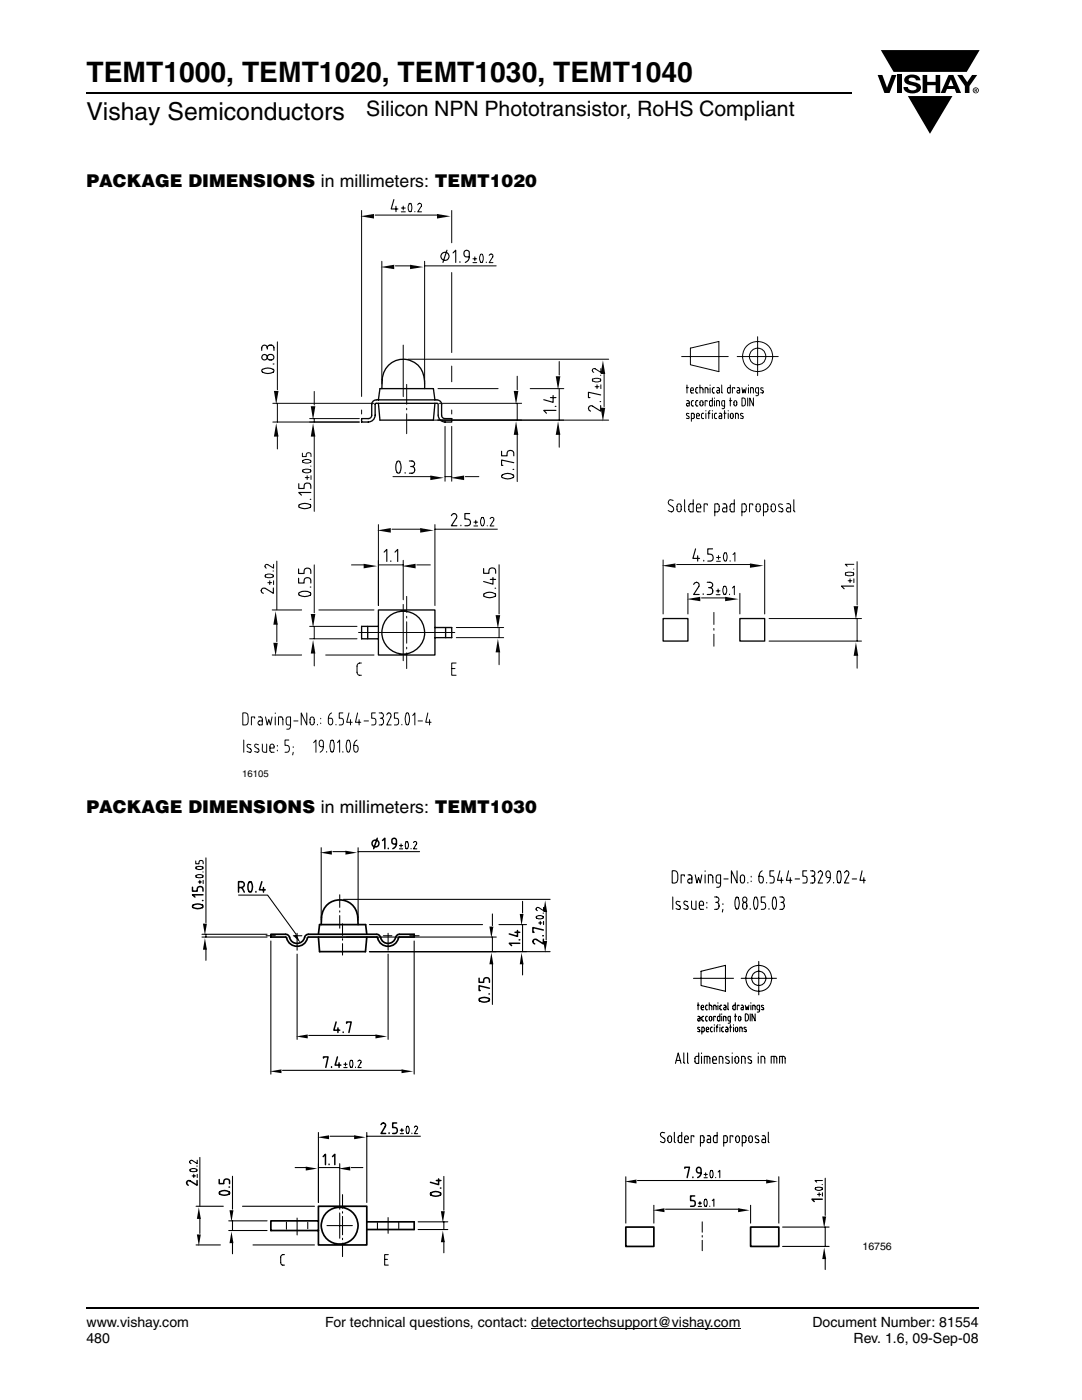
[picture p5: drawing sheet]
<svg xmlns="http://www.w3.org/2000/svg" width="216mm" height="279mm" viewBox="0 0 216 279" stroke-linecap="round" stroke-linejoin="round" font-family="sans-serif">
<g fill="#000">
<path d="M175.1 15h1l.9 2.5 .9-2.5h1l-1.4 3.6h-1zM179 15h.9v3.6h-.9zM180.8 15.3a2.1 2.1 0 0 1 2.7 .3l.1 .4h-.8a.79 .79 0 0 0-.7-.5 .79 .79 0 0 0-.8 .4l.2 .3 1 .2a1.08 1.08 0 0 1 1.3 1.1 1.08 1.08 0 0 1-1.1 1.1 1.73 1.73 0 0 1-2.4-1.2h.9a.96 .96 0 0 0 .8 .6 .96 .96 0 0 0 .9-.4 1.31 1.31 0 0 0-1.2-.6 1.03 1.03 0 0 1-1.1-.6 1.03 1.03 0 0 1 .2-1.1zM184.1 15h.9v1.3h1.7v-1.3h.9v3.6h-.9v-1.6h-1.7v1.6h-.9zM181.2 19.2h8.8l-4.4 7.5zM191 15h1l1 1.4 1-1.4h1l-1.6 2.2v1.4h-.9v-1.4zM175.8 10h19.7l-2.6 4.4h-3.8h-10.8z"/>
<path d="M189.7 15.8l.6 1.4h-1.1zM189.3 15l-1.6 3.6h.9l.4-.8h1.5l.3 .8h1l-1.6-3.6z"/>
<path d="M194.6 17.8h.2v.2h-.2zM194.5 17.7v.7h.1v-.3l.4 .3-.2-.3 .2-.2-.1-.2z"/>
<path d="M194.2 18a.5 .5 0 0 1 1 0 .5 .5 0 0 1-1 0zM194.1 18a.6 .6 0 0 0 1.2 0 .6 .6 0 0 0-1.2 0z"/>
</g>
<path d="M106 265.1h41.8" fill="none" stroke="#000" stroke-width=".2"/>
<path d="M17.3 18.6h152.7M17.3 261h178" fill="none" stroke="#000" stroke-width=".36"/>
<path d="M48.3 39.7h123.7v115.7h-123.7z" fill="#fff"/>
<g fill="none" stroke="#050504" stroke-width=".2">
<path d="M136 71.2h9.3M137 77.4h.4M137 80l.5 .1v.9l-.5-.1v-.3l.5-.1M137.1 76.8v1.6M137.8 69.5l5.6-1.4v6.1l-5.6-1.4zM137.8 77.9h.6l-.1-.5h-.3l-.2 .2v.6l.2 .2h.4M138.4 80h-.3l-.1 .3v.6l.4 .1M139.2 80h-.3l-.1 .3 .1 .6 .3 .1M139.2 77.4h-.3l-.1 .3 .1 .6 .3 .1M139.7 77.4l.5 .1 .1 .9M139.7 76.8v1.6M139.8 80h.3a.69 .69 0 0 1-.1 1 .67 .67 0 0 1-.3-.9z"/>
<path d="M140.7 78.4v-1l.5 .1 .1 .9M141.7 76.8v.1M141.7 77.4v1M142.1 79.4v1.6h-.4l-.1-.9 .5-.1M142.6 77.4h-.3l-.2 .3 .1 .6 .4 .1M142.6 79.4v.1M142.6 80v1M143.1 77.4l.5 .1v.9h-.5v-.4l.5-.1M144 76.8v1.5l.2 .1M145.6 80h.4M145.7 76.8v1.6h-.4l-.1-.9 .5-.1M145.7 79.4v1.6"/>
<path d="M146.6 77.6v-.2h-.5v1M147.1 77.4l.5 .1v.9h-.5v-.4l.5-.1M147.1 71.2h8.2M148.1 79.4h.4a1.36 1.36 0 0 1 0 1.5l-.4 .1zM148.1 77.4l.1 1 .3-.7 .2 .7 .2-1M149.2 79.4v1.6M149.3 76.8v.1M149.3 77.4v1M149.8 78.4v-1l.5 .1v.9M150.3 79.4v1.6l-.7-1.6v1.6M151.2 67.2v7.8M151.4 78.4h-.4a.71 .71 0 0 1-.1-1h.5v1.3l-.2 .2-.4 .1"/>
<path d="M152.3 77.4h-.3l-.2 .2 .6 .6-.1 .2h-.5M137.5 82.5h-.4l-.1 .2 .5 .6v.2h-.5M138 83.5l.5-.1-.1-.9h-.4v1.6M139 83h.6l-.2-.5h-.3l-.1 .8 .2 .2h.4M140.4 82.5h-.3l-.1 .3v.6l.4 .1M140.8 81.9v.1M140.8 82.5v1M141.1 80.1v-.1h-.4v1M141.3 82.5h.4M141.7 81.9l-.3 .4v1.2M142.1 81.9v.1M142.1 82.5v1"/>
<path d="M143 82.5h-.3l-.1 .3v.6l.4 .1M143 81v-1l.6 .1v.9M143.5 82.5l.5 .1v.9h-.5v-.4l.5-.1M144.4 82.5h.5M144.6 81l-.5-.1v-.9h.5v1.3l-.1 .2-.4 .1M144.6 81.9v1.6M145.3 81.9v.1M145.3 82.5v1M145.9 82.5h.3l.1 .3v.5l-.3 .2-.3-.3zM146.5 80.1a.28 .28 0 0 1 .2-.1 .28 .28 0 0 1 .3 .1 .69 .69 0 0 1-.3 .9 .69 .69 0 0 1-.2-.9zM146.8 83.5v-1l.5 .1v.9M148.2 82.5h-.3l-.2 .2 .5 .4 .1 .4h-.6"/>
<path d="M70.1 112.7h2.7M75.5 111.8v9.1M75.5 112.7h5M80.5 111.8v7.9M83.2 112.7h2.7M71.5 126.2h9v5.7M80.5 120.6v5.6h10.2M48.4 142.3h.6a.89 .89 0 0 1 .5 1.2 .94 .94 0 0 1-.4 1.2h-.7zM50.8 143.3v-.2h-.6v1.6M51.6 143.1h.5l.2 .4v1.2h-.5a.43 .43 0 0 1-.3-.4 .43 .43 0 0 1 .1-.4h.7M53 143.1l.3 1.6 .3-1.1 .4 1.1 .3-1.6M54.9 142.3v.1"/>
<path d="M54.9 143.1v1.6M55.6 144.7v-1.6h.7l.1 .2 .1 1.4M58 144.7h-.5l-.4-.3v-.9l.2-.4h.7v1.9l-.2 .4-.6 .1M58.6 143.9h.9M61.2 142.3v2.4l-1.1-2.4v2.4M62.1 143.2l.2-.1 .4 .2v1.1l-.4 .3-.4-.3v-.8zM63.3 144.6v.1M64 143.3v.2M64 144.3v.1M66.2 142.3a1.62 1.62 0 0 0-.5 2.3l.2 .1a.79 .79 0 0 0 .2-1.4h-.6M67 144.6v.1M68.4 142.3h-.7v1l.4 .1a.74 .74 0 0 1 .4 .6 .74 .74 0 0 1-.4 .7h-.4"/>
<path d="M69.6 142.3l-.4 1.8h1.1M69.9 143.6v1.1M71.3 142.3l-.4 1.8h1.1M71.7 143.6v1.1M72.6 143.9h.9M74.9 142.3h-.7v1l.4 .1a.74 .74 0 0 1 .4 .6 .74 .74 0 0 1-.4 .7h-.4M75.7 142.3h.4a.55 .55 0 0 1 .4 .5 .55 .55 0 0 1-.4 .5M75.9 143.3h.2M76.1 143.3a.73 .73 0 0 1 .4 .7 .73 .73 0 0 1-.4 .7h-.4M77.2 142.7l.1-.3 .3-.1a.54 .54 0 0 1 .4 .8l-.8 1.6h.9M79.4 142.3h-.7v1l.4 .1a.74 .74 0 0 1 .5 .6 .74 .74 0 0 1-.5 .7h-.4M80.2 144.6v.1"/>
<path d="M81.1 142.3l.2-.1a1.98 1.98 0 0 1 0 2.5l-.2-.1a2.44 2.44 0 0 1 0-2.3zM82.4 142.8l.4-.5v2.4M83.4 143.9h.9M85.4 142.3l-.4 1.8h1M85.7 143.6v1.1"/>
<circle cx="151.2" cy="71.1" r="1.65"/>
<circle cx="151.2" cy="71.2" r="3"/>
</g>
<g fill="none" stroke="#050504" stroke-width=".27">
<path d="M75.5 121.7h11.3v9h-11.3zM75.5 125h-3.3v2.5h3.3M86.8 125.2h3.3v2.1h-3.3"/>
<circle cx="80.4" cy="126.2" r="4.3"/>
</g>
<g fill="#050504">
<path d="M80.2 113l2.7-.5v.9z"/>
<path d="M72.6 112.5l2.7 .5-2.7 .4z"/>
</g>
<path d="M76.6 110.2l.6-.5v2.4M78 111.9v.2M78.8 110.2l.6-.5v2.4" fill="none" stroke="#050504" stroke-width=".23"/>
<path d="M75.5 104.7v16.2M78.2 105.6h5.9M86.8 104.7v16.2M86.8 105.6h12.4" fill="none" stroke="#050504" stroke-width=".2"/>
<g fill="#050504">
<path d="M75.3 105.8l2.7-.4v.9z"/>
<path d="M83.8 105.4l2.7 .4-2.7 .5z"/>
</g>
<path d="M90.1 102.9l.2-.3 .3-.1a.57 .57 0 0 1 .5 .8l-1 1.6h1.1M92 104.8v.1M93.7 102.5h-.9v1.1a.75 .75 0 0 1 1 .2 .75 .75 0 0 1-.2 1.1h-.8" fill="none" stroke="#050504" stroke-width=".23"/>
<path d="M94.6 105h.7M94.6 104.2h.7M94.9 103.8v.8M96.1 103.3h.2a1.1 1.1 0 0 1 0 1.7 1.22 1.22 0 0 1-.2-1.7zM97.2 104.9v.1M97.8 103.5l.4-.2a.38 .38 0 0 1 .3 .5l-.7 1.2h.8M99.6 112.7v9.8M91.1 127.3h9.4M91.1 125.2h9.4M99.6 125.2v2.1M99.6 130v2.7" fill="none" stroke="#050504" stroke-width=".2"/>
<g fill="#050504">
<path d="M99.4 127.5l.4 2.7h-.9z"/>
<path d="M98.9 122.8h.9l-.4 2.7z"/>
</g>
<path d="M96.5 113.5v.9h1.1a.72 .72 0 0 1 .3-1 .72 .72 0 0 1 1 .5v.5M96.6 118.5a1.62 1.62 0 0 1 2.3 .3v.1a1.96 1.96 0 0 1-2.4 0zM97.8 115.6h1.1M98.4 115.3v1.3l-1.9-.5M98.8 117.4h.1" fill="none" stroke="#050504" stroke-width=".23"/>
<path d="M62.7 112.7v9.6M61.8 127.5h9.4M61.8 125h9.4M62.7 125v2.5M62.7 130.2v2.7" fill="none" stroke="#050504" stroke-width=".2"/>
<g fill="#050504">
<path d="M62.5 127.7l.4 2.7h-.9z"/>
<path d="M62 122.5h.9l-.4 2.7z"/>
</g>
<path d="M59.6 115.4v1h1.1a.72 .72 0 0 1 .3-1.1 .72 .72 0 0 1 1 .5v.6M59.6 113.5v1h1.1a.72 .72 0 0 1 .3-1.1 .72 .72 0 0 1 1 .5v.6M59.6 118.4a2.02 2.02 0 0 1 2.4 0v.3a2.02 2.02 0 0 1-2.4 0zM61.9 117.2h.1" fill="none" stroke="#050504" stroke-width=".23"/>
<path d="M55.2 112v9.7M55.2 124.4v3.7M63.6 121.7h11M65 130.7h9.6" fill="none" stroke="#050504" stroke-width=".2"/>
<g fill="#050504">
<path d="M54.5 128.3h.9l-.4 2.7z"/>
<path d="M55 122l.4 2.7h-.9z"/>
</g>
<path d="M54.6 117.3v1.1l-1.7-1a.55 .55 0 0 0-.8 .5l.1 .3 .3 .2" fill="none" stroke="#050504" stroke-width=".23"/>
<g fill="none" stroke="#050504" stroke-width=".2">
<path d="M80.5 68.9v10.3M87.4 77.6h12M111.6 72.1v2.8M111.6 77.6v6.2M87.4 83.8h25.1M111.6 86.6v2.7M52.9 114.8a1.22 1.22 0 0 1 1.7 .1 1.18 1.18 0 0 1-1.7 0zM53.4 116.3h.8M53.8 115.9v.8M54.5 114h.1M54.6 112.6v.8l-1.2-.7h-.3l-.2 .3 .2 .4M54.6 115.9v.8"/>
<path d="M54.3 121.7h5.9M54.3 130.7h5.9"/>
</g>
<path d="M75.1 79.8h12.1M75.8 77.6l-.3 2.2M76.2 77.6a5.7 5.7 0 0 1 1.4-4.7 4.2 4.2 0 0 1 4.5-.9 4.2 4.2 0 0 1 2.6 3.8v1.8M86.5 77.6l.3 2.2M75.1 80.5h12.1M86.8 80.5l-.3 3.3M87.4 82.9a1.39 1.39 0 0 0 1.4 1.3h1.3v-.7h-1.3a.65 .65 0 0 1-.7-.6" fill="none" stroke="#050504" stroke-width=".27"/>
<g fill="#050504">
<path d="M111.4 84.1l.4 2.7h-.9z"/>
<path d="M110.9 75.1h.9l-.4 2.7z"/>
</g>
<path d="M109.8 79.3h1.1M110.4 78.9v1.4l-1.9-.5M110.8 81.1h.1M110.9 81.9h-2.4l.5 .6" fill="none" stroke="#050504" stroke-width=".23"/>
<path d="M81.4 71.7h40.1M105.8 77.6h6.7M120.5 74.4v6.7M87.4 83.8h34.1" fill="none" stroke="#050504" stroke-width=".2"/>
<g fill="#050504">
<path d="M119.8 81.4h1l-.5 2.7z"/>
<path d="M120.3 71.9l.5 2.7h-1z"/>
</g>
<path d="M119.9 78.8l-2.5-.5v1h.3M119.7 80.1h.2M119.9 80.9v1.2l-1.6-1a.54 .54 0 0 0-.9 .4l.1 .4 .3 .2" fill="none" stroke="#050504" stroke-width=".23"/>
<path d="M76.2 52.1v24.5M78.9 53.1h3.2M84.7 52.1v24.5M84.7 53.1h14.3M118.3 75.7a1.31 1.31 0 0 1 1.6 .1 1.09 1.09 0 0 1-1.7 0zM118.8 77.2h.7M119.1 76.8v.8M119.8 74.9h.1M119.9 73.6v.7l-1.1-.7a.38 .38 0 0 0-.6 .3l.3 .4M119.9 76.8v.8" fill="none" stroke="#050504" stroke-width=".2"/>
<g fill="#050504">
<path d="M76 53.3l2.7-.5v.9z"/>
<path d="M81.8 52.8l2.7 .5-2.7 .4z"/>
</g>
<g fill="none" stroke="#050504" stroke-width=".23">
<path d="M89.2 49.9l-.8 2.5M90.4 50.5l.5-.6v2.5M91.8 52.2v.2M93.6 51.3h-.5a.62 .62 0 0 1-.5-.9 .62 .62 0 0 1 1-.2v.3a1.56 1.56 0 0 1-.8 1.9"/>
<circle cx="88.8" cy="51.2" r=".81"/>
</g>
<path d="M74.9 42.9h12.5M94.4 52.4h.7M94.4 51.6h.7M94.7 51.3v.7M95.9 50.8l.2-.1a1.16 1.16 0 0 1 0 1.7 1.22 1.22 0 0 1-.2-1.6zM97 52.3v.1M97.6 51l.4-.3a.38 .38 0 0 1 .3 .6l-.7 1.1h.8M72.2 81.8v.8M90.1 81.8v.8M72.1 132.3a.67 .67 0 0 0-.9 .6l.1 1.5 .2 .3 .6 .1M90.1 133.4h.7M91 132.3h-.9v2.5h.9" fill="none" stroke="#050504" stroke-width=".2"/>
<g fill="#050504">
<path d="M71.9 43.2l2.7-.5v.9z"/>
<path d="M87.2 42.7l2.7 .5-2.7 .4z"/>
</g>
<path d="M78.6 39.8l-.5 1.9h1.3M79 41.2v1" fill="none" stroke="#050504" stroke-width=".23"/>
<g fill="none" stroke="#050504" stroke-width=".2">
<path d="M72.2 42v37.1M80.1 42.3h.8M80.1 41.5h.8M80.5 41.1v.8M81.6 40.7l.2-.1a1.18 1.18 0 0 1 0 1.7 1.16 1.16 0 0 1-.2-1.6zM82.8 42.2v.1M83.4 40.9l.1-.3a.4 .4 0 0 1 .6 .3l-.7 1.4h.7M90.1 42v6.4M90.1 54.4v16M62.7 78.1v2.7M90.1 73.1v3.1M61.8 84.2h9.9"/>
<path d="M61.8 83.5h9.9M62.7 83.5v.7M62.7 86.9v15.2"/>
</g>
<path d="M73.4 125v2.5M88.9 125.2v2.1" fill="none" stroke="#050504" stroke-width=".27"/>
<g fill="#050504">
<path d="M62 81.1h.9l-.4 2.7z"/>
<path d="M62.5 84.5l.4 2.6h-.9z"/>
</g>
<path d="M59.6 96.5v1h1.1a.73 .73 0 0 1 .3-1.1 .73 .73 0 0 1 1 .6v.5M61.9 99.7h.1M62 98.3h-2.4l.6 .5M59.7 100.7a2.13 2.13 0 0 1 2.3 .1v.3a2.02 2.02 0 0 1-2.4 0z" fill="none" stroke="#050504" stroke-width=".23"/>
<g fill="none" stroke="#050504" stroke-width=".2">
<path d="M60.3 90.4v.7h.8l.1-.6a.56 .56 0 0 1 .8 .1l.1 .5M60.5 93.8a1.27 1.27 0 0 1 1.6 .2 1.08 1.08 0 0 1-1.8 0zM60.5 91.9a1.16 1.16 0 0 1 1.6 .2 1.16 1.16 0 0 1-1.8 0zM60.9 95.3h.8M61.3 94.9v.8M62 93h.1M62.1 94.9v.8M171 112.1v8.6M153.5 127.9h18.4M153.5 123.4h18.4M171 123.4v4.5M171 130.6v2.8"/>
<path d="M48.6 147.7v2.4M50 148.6h-.6a.34 .34 0 0 0 0 .5l.6 .4 .2 .3-.3 .3-.6-.1M51.6 148.6l-.5-.1-.3 .3 .1 .3 .7 .5v.3l-.2 .2-.6-.1M52.3 148.5l.1 .4a.91 .91 0 0 0 .3 1.2h.5v-1.6M53.9 149.3h.8a.52 .52 0 0 0-.1-.6 .52 .52 0 0 0-.5-.1l-.2 .2a1.47 1.47 0 0 0 .1 1.3h.7M55.3 148.8v.1M55.3 149.7v.2M57.6 147.7h-.7v1.1h.4a.74 .74 0 0 1 .5 .6 .74 .74 0 0 1-.5 .7h-.4M58.5 150.1l-.1 .6M58.5 149v.2M62.6 148.2l.4-.5v2.4M64.5 149a.7 .7 0 0 1-.8-.5 .7 .7 0 0 1 .4-.8l.2 .1a1.94 1.94 0 0 1-.4 2.3"/>
<path d="M65.2 150v.1M66.1 147.8l.2-.1a1.98 1.98 0 0 1 0 2.4h-.1a2.46 2.46 0 0 1-.1-2.3zM67.3 148.2l.5-.5v2.4M68.4 150v.1M69.3 147.8l.2-.1a1.98 1.98 0 0 1 0 2.4h-.1a2.46 2.46 0 0 1-.1-2.3zM71.2 147.7a1.74 1.74 0 0 0-.4 2.4h.2a.72 .72 0 0 0 .4-.9 .72 .72 0 0 0-.8-.4"/>
</g>
<g fill="#050504">
<path d="M170.8 128.2l.4 2.7h-.9z"/>
<path d="M170.3 121h.9l-.4 2.7z"/>
</g>
<path d="M170.3 117h-2.4l.5 .5" fill="none" stroke="#050504" stroke-width=".23"/>
<g fill="none" stroke="#050504" stroke-width=".2">
<path d="M134.3 99.9l-.5-.2a.57 .57 0 0 0-.4 .5 .57 .57 0 0 0 .2 .5l.6 .4a.55 .55 0 0 1 .2 .8 .55 .55 0 0 1-.7 .2l-.4-.2M136.6 99.7v2.2l.2 .3M138.3 99.7v2.5l-.7-.1a1.25 1.25 0 0 1 0-1.5h.7M146.5 99.7v2.5l-.6-.1a1.25 1.25 0 0 1 0-1.5h.6M158.4 99.7v2.2l.2 .3M132.3 111.7v10.8M135 112.7h14.9M135.3 100.6h.4l.2 .2v1.1l-.4 .3-.4-.3v-.8zM139 101.4h.8a.58 .58 0 0 0-.6-.8 1.39 1.39 0 0 0-.1 1.5l.7 .1M141.1 100.8v-.2h-.6v1.6M142.6 102.2l.7-.1a1.25 1.25 0 0 0 0-1.5h-.7v2.4M144.3 100.6h.5l.2 .4v1.2h-.5a.41 .41 0 0 1-.3-.4 .41 .41 0 0 1 .3-.4h.5"/>
<path d="M148 102.2l.7-.1a1.25 1.25 0 0 0 0-1.5h-.7v2.4M150.2 100.8v-.2h-.6v1.6M151 100.6h.5l.2 .2v1.1l-.4 .3-.4-.3v-.8zM152.3 102.2l.7-.1a1.25 1.25 0 0 0 0-1.5h-.7v2.4M152.6 111.7v10.8M154.1 100.6h.4a.99 .99 0 0 1-.2 1.6l-.2-.1a1.18 1.18 0 0 1 0-1.5zM156.1 100.7l-.4-.1a.3 .3 0 0 0-.3 .4l.8 .6v.4a.54 .54 0 0 1-.8 0M157 100.5l.6 .1 .2 .4v1.2h-.6a.43 .43 0 0 1-.3-.4 .43 .43 0 0 1 .2-.4h.7M168.7 114.3l1.1-.1 .5 .1 .1 .3a1.18 1.18 0 0 1-1.7 0zM169.2 115.9h.8M169.6 115.5v.8M170.3 113.6h.1"/>
<path d="M170.4 112.6h-1.7l.3 .4M170.4 115.5v.8M142.4 122.2v2.4M142.4 125.4v.4M142.4 126.6v2.4"/>
</g>
<path d="M132.3 123.4h5v4.5h-5zM147.6 123.4h5v4.5h-5z" fill="none" stroke="#050504" stroke-width=".27"/>
<g fill="#050504">
<path d="M132.1 112.9l2.7-.5v.9z"/>
<path d="M149.6 112.4l2.7 .5-2.7 .4z"/>
</g>
<path d="M138.8 109.5l-.5 1.9h1.3M139.2 110.9v1.1M140.4 111.8v.2M142.2 109.5h-1v1.1a.74 .74 0 0 1 1.1 .4 .74 .74 0 0 1-.5 1h-.6" fill="none" stroke="#050504" stroke-width=".23"/>
<path d="M137.3 118.4v4.1M140 119.3h4.9M143 112h.7M143 111.3h.7M143.4 110.9v.7M144.5 110.4l.2-.1a1.16 1.16 0 0 1 0 1.7 1.22 1.22 0 0 1-.2-1.6zM145.7 111.9v.1M146.3 110.7l.3-.4v1.7M147.6 118.4v4.1" fill="none" stroke="#050504" stroke-width=".2"/>
<g fill="#050504">
<path d="M137 119.6l2.7-.5v.9z"/>
<path d="M144.7 119.1l2.7 .5-2.7 .4z"/>
</g>
<path d="M138.4 116.6l.2-.3 .4-.1a.55 .55 0 0 1 .4 .8l-1 1.6h1.1M140.3 118.5v.1M141.1 116.2h.5l.4 .1 .2 .3-.2 .5-.4 .2M141.4 117.3h.2M141.6 117.3a.7 .7 0 0 1 .6 .7 .7 .7 0 0 1-.6 .6h-.5" fill="none" stroke="#050504" stroke-width=".23"/>
<path d="M78.4 95.1h7.7M88.8 85.1v10.9M88.8 95.1h1.3M90.1 85.1v10.9M92.8 95.1h2.7M142.9 118.7h.8M142.9 117.9h.8M143.3 117.5v.8M144.4 117h.2a1.09 1.09 0 0 1 0 1.7 1.22 1.22 0 0 1-.2-1.7zM145.6 118.6v.1M146.1 117.3l.4-.3v1.7" fill="none" stroke="#050504" stroke-width=".2"/>
<g fill="#050504">
<path d="M89.9 95.4l2.7-.5v.9z"/>
<path d="M85.9 94.9l2.7 .5-2.7 .4z"/>
</g>
<path d="M79.2 92.2a.31 .31 0 0 1 .6 0 2.13 2.13 0 0 1-.1 2.2h-.3a1.86 1.86 0 0 1-.2-2.2zM80.8 94.3v.1M81.7 92h.5a.55 .55 0 0 1 .5 .6 .55 .55 0 0 1-.5 .5M81.9 93.1h.3M82.2 93.1a.68 .68 0 0 1 .6 .7 .68 .68 0 0 1-.6 .6h-.5" fill="none" stroke="#050504" stroke-width=".23"/>
<path d="M75.1 79.8a.91 .91 0 0 0-.9 .9v2.2a.65 .65 0 0 1-.7 .6h-1.3v.7h1.3a1.39 1.39 0 0 0 1.4-1.3v-2.2l.2-.2M87.2 79.8a.91 .91 0 0 1 .9 .9v2.2M75.5 80.5l.3 3.3M87.2 80.5l.2 .2v2.2" fill="none" stroke="#050504" stroke-width=".27"/>
<path d="M103.2 75.1v2.7M81.4 83.8h22.7M87.7 80.5h16.4M103.2 80.5v3.3M103.2 86.6v9.5" fill="none" stroke="#050504" stroke-width=".2"/>
<g fill="#050504">
<path d="M102.5 78h.9l-.4 2.7z"/>
<path d="M103 84.1l.4 2.7h-.9z"/>
</g>
<path d="M100.1 90.1v.9h1.1a.72 .72 0 0 1 .3-1.1 .72 .72 0 0 1 1 .5v.6M100.2 94.8a1.62 1.62 0 0 1 2.3 .2 1.66 1.66 0 0 1-2.4 0zM102.4 93.7h.1M102.5 92.3l-2.4-.5v1.1h.2" fill="none" stroke="#050504" stroke-width=".23"/>
<path d="M55.4 68.2v9.6M54.4 84.2h17.3M54.4 80.5h20.2M55.4 80.5v3.7M55.4 86.9v2.7" fill="none" stroke="#050504" stroke-width=".2"/>
<g fill="#050504">
<path d="M55.1 84.5l.5 2.6h-.9z"/>
<path d="M54.7 78h.9l-.5 2.7z"/>
</g>
<g fill="none" stroke="#050504" stroke-width=".23">
<path d="M52.3 73.8a2.02 2.02 0 0 1 2.3 0v.3a1.87 1.87 0 0 1-2.3 0zM53.3 69.4a.55 .55 0 0 0-.5-.5 .55 .55 0 0 0-.6 .5v.5M53.3 69.4a.68 .68 0 0 1 .7-.5 .68 .68 0 0 1 .7 .5v.5M53.3 69.4v.3M53.6 70.8a.64 .64 0 0 1 .9 0 .64 .64 0 0 1 0 .9 .64 .64 0 0 1-.9 .1 .56 .56 0 0 1 0-1zM54.5 72.6h.2"/>
<circle cx="52.8" cy="71.3" r=".55"/>
</g>
<path d="M75.8 77.6h10.7M75.8 83.8h10.7" fill="none" stroke="#050504" stroke-width=".27"/>
<path d="M81.1 76.7v4M81.1 81.5v.3M81.1 82.6v4M81.1 119v3.2M81.1 123v.3M81.1 124.1v4.3M81.1 129.2v.3M81.1 130.3v3.1" fill="none" stroke="#050504" stroke-width=".2"/>
<path d="M37.1 167.1h140.8v86.4h-140.8z" fill="#fff"/>
<g fill="none" stroke="#000" stroke-width=".21">
<path d="M39.1 171.8v.6h.6l.1-.5 .6-.1 .1 .6M39.1 173a1.12 1.12 0 0 1 1.4 .2 .93 .93 0 0 1-1.4 0zM39.1 174.7a1.02 1.02 0 0 1 1.4 .2 1 1 0 0 1-1.4 0zM39.6 176h.6M39.9 175.7v.6M40.5 174h.1M40.5 175.7v.6M41.1 171.2v12.9M47.6 178.6h5.8l5.7 7.8M64.1 169.2v14.4M66.4 170h2.7M67.8 178.6v2.5"/>
<path d="M68.5 179.5h41.3M71.5 170h12.2M71.5 169.2v14.4M79.7 168.8h.7M79.7 169.4h.7M80 168.4v.7M81 168l.2-.1a.95 .95 0 0 1 0 1.5 1.16 1.16 0 0 1-.2-1.4zM82 169.3v.1M82.5 168.2l.3-.3a.33 .33 0 0 1 .3 .5l-.6 1h.7M104.3 179.9v2.3M134.1 173.8h.6a.98 .98 0 0 1 .6 1.2 .89 .89 0 0 1-.2 1 .89 .89 0 0 1-1 .2zM134.2 179v2.5"/>
<path d="M135.7 180l-.6-.1a.35 .35 0 0 0 0 .6l.5 .3 .2 .3-.3 .4-.6-.2M136.6 174.9v-.3h-.7v1.6M137.2 180l-.5-.2-.3 .4 .2 .3 .6 .3a.37 .37 0 0 1 .1 .4 .37 .37 0 0 1-.2 .3l-.7-.2M137.3 174.6l.6 .1 .2 .4v1.1h-.6a.42 .42 0 0 1-.3-.4 .42 .42 0 0 1 .3-.4h.6M138 179.8v1.4l.4 .3h.5v-1.7M138.7 174.6l.4 1.6 .3-1.1 .3 1.1 .3-1.6M140.7 173.8v.1M140.7 174.6v1.6M141.4 176.2v-1.6h.5l.3 .2v1.4M142.6 179h.4a.55 .55 0 0 1 .5 .5 .55 .55 0 0 1-.5 .6M143.8 176.2h-.5l-.4-.3a1.04 1.04 0 0 1 .4-1.3h.5v2l-.2 .4-.6 .1M144.4 175.4h.9"/>
<path d="M147 179h.1a1.88 1.88 0 0 1 0 2.5 1.93 1.93 0 0 1-.1-2.5zM147.1 173.8v2.4l-1.2-2.4v2.4M147.9 174.7l.2-.1 .4 .3 .1 .8-.2 .5h-.5l-.1-.2-.1-.9zM148.4 179.1a.49 .49 0 0 1 .6 .4 .49 .49 0 0 1-.6 .5 .65 .65 0 0 1 0-.9zM149.2 176.1v.1M149.9 174.9v.1M149.9 175.8v.2M150.7 179h.1a2.01 2.01 0 0 1 0 2.5l-.1-.1a2.48 2.48 0 0 1 0-2.4zM152.1 173.8a1.76 1.76 0 0 0-.4 2.4h.2a.71 .71 0 0 0 .4-.9 .71 .71 0 0 0-.9-.4M152.7 179h-.8v1.1h.4a.75 .75 0 0 1 .5 .7 .75 .75 0 0 1-.5 .7h-.4M153 176.1v.1M154.3 179.2l.3-.2a2.47 2.47 0 0 1 0 2.4h-.2a2.36 2.36 0 0 1-.1-2.2z"/>
<path d="M154.4 173.8h-.8v1.1h.5a.75 .75 0 0 1 .4 .7 .75 .75 0 0 1-.4 .6h-.5M155.6 179h.5a.56 .56 0 0 1 .4 .5 .56 .56 0 0 1-.4 .6M155.6 173.8l-.5 1.9h1.2M155.9 175.1v1.1M157.3 173.8l-.4 1.9h1.1M157.7 175.1v1.1M158.7 175.4h.8M161 173.8h-.8v1.1h.4a.75 .75 0 0 1 .5 .7 .75 .75 0 0 1-.5 .6h-.4M161.7 173.8h.5a.56 .56 0 0 1 .4 .5 .56 .56 0 0 1-.4 .6M161.9 174.9h.3M162.2 174.9a.74 .74 0 0 1 .4 .7 .74 .74 0 0 1-.4 .6h-.5M163.3 174.2l.1-.3 .3-.1a.56 .56 0 0 1 .4 .8l-.8 1.6h.8"/>
<path d="M165.7 175.1h-.5a.74 .74 0 0 1-.4-.6 .74 .74 0 0 1 .4-.7l.3 .1a1.84 1.84 0 0 1-.5 2.3M166.3 176.1v.1M167.2 173.9l.3-.1a2.48 2.48 0 0 1 0 2.4h-.2a2.49 2.49 0 0 1-.1-2.3zM168.5 174.2l.5-.4a.51 .51 0 0 1 .3 .8l-.8 1.6h.9M170 175.4h.9M172 173.8l-.4 1.9h1.1M172.4 175.1v1.1M40.3 187h13M40.3 186.5h13M41.1 186.5v.5M41.1 189.3v2.4M53.1 186.7h1.8"/>
<path d="M54 187.8v26.6M58.5 186.7h1.7M59.3 186.3v3.3M59.3 190.4v17M67.8 181.8v.2M67.8 182.7v2.5M68.3 184.4v2.3M68.3 187.3v.3M68.3 188.3v2.3M69.1 187h29.9M73.7 184.5h22.6M73.7 189.9h36.1"/>
<path d="M76.5 186.7h1.7M77.4 186.3v3.3M77.4 190.4v17M81.8 186.7h1.8M82.6 187.8v26.6M98.3 182.4v2.3M98.3 187v2.9M98.3 192.2v8.3M99.6 184.5h5.5M104.3 184.5v5.4M104.3 192.2v2.4M107.1 182.9a1.05 1.05 0 0 1 1.4 .2 .98 .98 0 0 1-1.5 0z"/>
<path d="M107.5 184.2h.6M107.8 183.9v.6M108.4 182.2h.1M108.5 181.1v.6l-1-.6a.35 .35 0 0 0-.4 .1 .35 .35 0 0 0-.1 .4l.2 .1M108.5 183.9v.6M109 181.8v5.8M138.4 195.2h8M139.5 180.7h.9a.61 .61 0 0 0-.4-.9l-.3 .1a1.46 1.46 0 0 0 0 1.5l.7 .1M139.9 193.8l4.9-1.1v5.1l-4.9-1.1zM141 180.1v.1M141 181.1v.1M142.8 180.1h.2"/>
<path d="M143 180.1a.73 .73 0 0 1 .5 .9 .73 .73 0 0 1-.9 .5M144.2 180.4v.1M144.2 181.5l-.1 .5M147.9 195.2h7M148.4 180.2l.2-.1a.77 .77 0 0 1 .4 .7 .77 .77 0 0 1-.4 .7 .84 .84 0 0 1-.2-1.3zM149.7 181.3v.2M151.4 191.9v6.6M153.4 181.3v.2M155.8 180.1h.3M156.1 180.1a.77 .77 0 0 1 .4 .7 .77 .77 0 0 1-.4 .7h-.5M56.4 213.6h23.9M61.6 206.6h13.5"/>
<path d="M68.6 212.4h.7M68.6 213.1h.7M68.9 212.1v.6M69.9 211.6h.2a.93 .93 0 0 1 0 1.5 1.15 1.15 0 0 1-.2-1.5zM70.9 213v.1M71.4 211.8l.3-.2 .3 .1v.4l-.6 1h.7M134.8 212.2l.5-2.1 .6 2.1M134.9 211.6h.8M136.4 210.1v1.9l.2 .2M137.2 210.1v1.9l.2 .2M139.2 200.6h.4M139.3 202.8l.4 .2v.8l-.5-.1v-.3l.5-.1"/>
<path d="M139.3 200.1v1.4M139.4 210.1v2.1h-.4l-.3-.2v-1l.3-.2h.4M139.6 205.1l-.3-.1-.1 .2 .5 .5v.1h-.5M139.9 201.1h.5l-.1-.5-.4 .1v.6l.2 .2h.3M140 210.1v.2M140 210.8v1.4M140 205.9l.5-.1-.1-.8h-.4v1.4M140.4 202.8l-.3 .1-.1 .2 .1 .5 .3 .2M140.5 212.2v-1.4h.8l.3 .2v1.2M140.9 205.5h.5l-.1-.5-.3 .1-.1 .6 .2 .2h.3M141.1 210.8v1.4M141.2 200.6h-.3l-.1 .3v.5l.4 .1"/>
<path d="M141.2 202.8l-.3 .1-.1 .2v.5l.4 .2M141.5 200.6l.5 .1v.8M141.5 200.1v1.4M141.6 202.9h.3l.1 .2v.5l-.2 .2-.3-.4zM142.1 205h-.2l-.1 .3v.5l.3 .1M142.2 211.5h.8a.48 .48 0 0 0-.1-.5 .48 .48 0 0 0-.5-.1 1.11 1.11 0 0 0-.1 1.3h.7M142.4 201.5v-.9l.5 .1v.8M142.5 204.5v.1M142.5 205v.9M142.8 203v-.2h-.4v1M142.9 205h.4M143.3 204.5l-.3 .3v1.1"/>
<path d="M143.3 200.1v.1M143.3 200.6v.9M143.5 212.2v-1.4h.4l.3 .2v1.2M143.6 202.3v1.5l-.3-.1-.1-.7 .4-.2M143.6 204.5v.1M143.6 205v.9M144 200.6h-.3l-.1 .3 .1 .5 .3 .1M144 202.3v.1M144 202.8v1M144.4 203.8v-1l.5 .2v.8M144.4 205h-.3l-.1 .3v.5l.4 .1M144.4 200.6l.5 .1v.8h-.5v-.4h.5"/>
<path d="M144.8 205l.4 .1v.8l-.4-.1v-.3h.4M145.2 200.1v1.3l.2 .1M145.4 210.9l-.4-.1-.2 .3 .7 .7v.3l-.2 .1-.5-.1M145.6 205h.4M145.7 203.8l-.4-.2v-.7l.4-.1v1.1l-.1 .3h-.3M145.7 204.5v1.4M146.1 210.1v.1M146.1 210.8v1.4M146.4 204.5v.1M146.4 205v.9M146.6 202.8h.4M146.7 200.1v1.4h-.4v-.8l.4-.1"/>
<path d="M146.7 202.3v1.5M146.8 205.1l.2-.1 .2 .1-.1 .8-.3-.2zM146.8 211l.3-.2a.91 .91 0 0 1 0 1.4h-.2a1.01 1.01 0 0 1-.1-1.2zM147.5 200.7v-.1h-.4v.9M147.5 202.9l.3 .1a.62 .62 0 0 1-.2 .8 .58 .58 0 0 1-.1-.9zM147.6 205.9v-.9l.5 .1v.8M147.9 200.6l.4 .1v.8h-.4v-.4h.4M148 212.2v-1.4h.4l.3 .2v1.2M148.7 202.3a.71 .71 0 0 1 .7 .5 .71 .71 0 0 1-.1 .7l-.2 .2-.4 .1zM148.7 200.6l.2 .9 .2-.6 .2 .6 .1-.9M148.9 205.1l-.4-.1v.2l.4 .4v.2h-.4M149.7 202.3v1.5"/>
<path d="M149.8 200.1v.1M149.8 200.6v.9M149.9 210.9h-.5l-.2 .2 .8 .7v.3l-.2 .1-.5-.1M150.2 201.5v-.9l.4 .1 .1 .8M150.7 202.3v1.5l-.6-1.5v1.5M151.3 210.1v.1M151.3 210.8v1.4M151.6 201.5l-.5-.1-.1-.5 .2-.3h.4v1.1l-.2 .3h-.3M151.9 212.2v-1.4h.4l.2 .2 .1 1.2M152.3 200.7l-.2-.1-.2 .2 .5 .5v.2h-.5M153.9 212.2v-1.4h.8l.3 .2v1.2M154.4 210.8v1.4"/>
<path d="M155.6 212.2v-1.4h.7l.3 .2 .1 1.2M156.1 210.8v1.4M37.9 233.4a1.05 1.05 0 0 1 1.5 .1 1.05 1.05 0 0 1-1.5 0zM38.3 234.7h.7M38.7 234.4v.6M39.3 232.7h.1M39.4 231.5v.7l-1.2-.7a.36 .36 0 0 0-.3 .6l.2 .1M39.4 234.4v.6M39.9 231v9.7M46.4 234.7v6.6M58.9 233h2.3M63.5 226v14"/>
<path d="M63.5 233h4.3M65.9 226.8h5M67.8 232.2v9.1M68.3 238.4v2.7M70.1 233h2.3M73.2 226.8h10.7M73.2 226v14M79.9 225.6h.6M79.9 226.2h.6M80.2 225.2v.7M81.2 224.8l.1-.1a.98 .98 0 0 1 0 1.5 1.16 1.16 0 0 1-.1-1.4zM82.2 226.1v.1"/>
<path d="M82.7 225l.3-.3 .3 .2v.4l-.6 .9h.6M88.6 234.8v6.7M124.9 234.8v9.3M127.2 235.6h25.9M132.6 226.1l-.5-.1a.46 .46 0 0 0-.3 .3 .46 .46 0 0 0 .2 .5l.5 .4a.5 .5 0 0 1-.2 .8l-.5-.2M133.4 226.7h.4l.2 .4v.7l-.4 .2h-.2a.97 .97 0 0 1 0-1.3zM134.6 226v1.8l.2 .2M136 226v2h-.5l-.2-.4v-.7l.2-.2h.5M136.6 227.4h.7a.45 .45 0 0 0 0-.5 .45 .45 0 0 0-.5-.2 1.06 1.06 0 0 0 0 1.3h.5M138.5 226.9v-.2h-.6v1.3M139.7 239.8v.6M139.8 228h.6v-.2v-1.1h-.6v2.1"/>
<path d="M140.5 234.4h.6M140.5 235h.6M140.6 239.4l.2-.1a1.01 1.01 0 0 1 0 1.5 .99 .99 0 0 1-.2-1.4zM140.8 234.1v.6M141.1 226.7h.5l.2 .4v.9h-.6l-.1-.3 .1-.3h.6M141.8 233.7l.2-.1a.98 .98 0 0 1 0 1.5 1.15 1.15 0 0 1-.2-1.4zM142.1 239.6l.3-.3v1.5M142.8 235h.1M143.1 226v2h-.6l-.1-.2a1.18 1.18 0 0 1 .1-1.1h.6M143.3 233.9l.3-.3v1.4M144.4 228h.6l.1-.2v-.7l-.1-.4h-.6v2.1M146.2 226.9v-.2h-.5v1.3"/>
<path d="M146.9 226.8l.4-.1a.88 .88 0 0 1 0 1.3h-.2a.94 .94 0 0 1-.2-1.2zM148.1 228h.6a1.16 1.16 0 0 0 0-1.3h-.6v2.1M149.6 226.7h.2l.3 .2v.9l-.3 .2-.4-.2v-.7zM151.3 226.8l-.4-.1-.2 .2 .1 .3 .6 .4-.1 .4-.6-.1M152.1 226.7h.5l.2 .4v.9h-.5a.35 .35 0 0 1-.3-.3 .35 .35 0 0 1 .3-.3h.5M153.3 225.9v1.9l.2 .2M155.4 234.8v9.3M162.7 237.1a1.15 1.15 0 0 1 1.4 .1 .98 .98 0 0 1-1.5 0zM163.1 238.4h.7M163.5 238.1v.6M164 236.4h.1M164.1 235.6h-1.5l.4 .3"/>
<path d="M164.1 238.1v.6M164.7 235.1v7.5M39.1 240.7h5.5M39.1 248.5h4.9M39.9 243.1v3.1M45.6 243.6h7.7M45.6 245.6h7.7M46.4 243.6v2M46.4 247.9v2.3M48.4 240.7h14.4M50.5 248.5h12.3M56.8 250.4l-.5 .1-.3 .4v1.3l.3 .2 .5 .1"/>
<path d="M57.2 243.9v1.4M59.3 243.1v3.4M61.4 243.9v1.3M67.8 242.1v2.5h-2.6M68.3 241.8v.3M68.3 242.8v3.6M68.3 247.1v.3M68.3 248.1v2.7M70.3 244.6h-2.5v2.5M75.3 244v1.3M76.8 251.3h.5M77.4 243v3.1"/>
<path d="M77.5 250.4h-.7v2.1h.7M79.6 243.9v1.3M83.4 243.8h6M83.4 245.4h6M88.6 243.8v1.6M88.6 247.7v2.3M130.5 240.5v3.6M132.8 241.3h14.7M139.3 240.1h.7M139.3 240.8h.7M140.1 243.8v2.1M140.1 246.6v.3"/>
<path d="M140.1 247.5v2.1M141.6 240.7v.1M149.8 240.5v3.6M156.2 244.9h9.2M156.2 248.8h9.2M164.7 244.9v3.9M164.7 251.1v2.3"/>
<circle cx="151.4" cy="195.3" r="2.58"/>
<circle cx="151.4" cy="195.3" r="1.42"/>
</g>
<g fill="#000">
<path d="M63.9 170.2l2.3-.4v.8zM68.9 169.8l2.4 .4-2.4 .4zM40.9 187.2l.4 2.3h-.8zM40.5 184.3h.8l-.4 2.4zM58.6 186.8l.5-.4 .9 1.8zM97.7 184.9h.7l-.4 2.3zM98 190.1l.4 2.3h-.7zM104.1 190.1l.4 2.3h-.8zM103.7 182.4h.8l-.4 2.3zM108.4 187.8h.8l-.4 2.3zM108.8 179.7l.4 2.3h-.8zM53.8 213.8l2.4-.4v.8z"/>
<path d="M59.1 206.8l2.3-.3v.7zM74.9 206.5l2.3 .3-2.3 .4zM80.1 213.4l2.3 .4-2.3 .4zM61 232.8l2.3 .4-2.3 .4zM63.3 227l2.4-.4v.8zM67.6 233.2l2.3-.4v.8zM70.7 226.6l2.3 .4-2.3 .4zM124.7 235.8l2.3-.4v.8zM152.9 235.4l2.3 .4-2.3 .4zM39.3 246.4h.8l-.4 2.3zM39.7 240.9l.4 2.4h-.8zM46.2 245.8l.4 2.3h-.8z"/>
<path d="M45.8 241.5h.8l-.4 2.3zM88.4 245.6l.4 2.3h-.8zM88 241.7h.8l-.4 2.3zM130.3 241.5l2.3-.4v.8zM147.3 241.1l2.3 .4-2.3 .4zM164.5 249l.4 2.3h-.8zM164.1 242.8h.8l-.4 2.3z"/>
</g>
<g fill="none" stroke="#000" stroke-width=".3">
<path d="M38.4 177.1v.8h1v-.7l.6-.3 .4 .3 .1 .7M40.4 179.7h.1M40.5 178.6h-2.1l.5 .4M47.6 177.1h.6l.4-.2 .1-.3-.2-.5-.9-.1v2M48.3 177.1l.4 .9M49.8 176h.1a1.43 1.43 0 0 1 0 2h-.1a1.74 1.74 0 0 1 0-2zM51.1 177.9v.1M52.2 176l-.4 1.6h1.1M52.6 177.1v.9M75.3 167.3l-.7 2.1M76.3 167.7l.5-.4v2.1M77.5 169.3v.1"/>
<path d="M79.1 168.5h-.4a.57 .57 0 0 1-.5-.7 .57 .57 0 0 1 .7-.5 1.39 1.39 0 0 1-.5 2.1M38.5 180.6a1.75 1.75 0 0 1 2 .2v.2a1.56 1.56 0 0 1-2.1-.1zM95.6 195.2v.8h.9l.1-.7 .6-.2 .4 .3 .1 .6M95.7 199.3a1.48 1.48 0 0 1 2 .2l-.1 .1a1.61 1.61 0 0 1-2 0zM97.6 198.4h.1M97.7 197.2l-2.1-.5v1h.2M102.8 186.1h.9M103.3 185.7v1.2l-1.7-.5M103.6 187.6h.1M103.7 188.3h-2.1l.5 .4M108.3 186.7h.1M108.4 185.6l-2.1-.5v1h.3"/>
<path d="M108.4 187.4v1l-1.3-.9a.47 .47 0 0 0-.8 .4l.4 .5M64.5 211.2v-.3h1l-.5 2.1M66.2 212.9v.1M67.1 204l-.5 1.6h1.2M67.3 210.9l-.4 1.7h1.1M67.4 205.1v1M67.7 212.1v.9M68.5 206v.1M69.2 204.2v-.2h.9l-.5 2.1M39.3 235.6v.9l-1.4-.8a.46 .46 0 0 0-.7 .4l.4 .4M43.7 235.4v.8h1v-.7a.7 .7 0 0 1 1.1 0v.7M43.8 237.9a1.45 1.45 0 0 1 2 .2v.1a1.74 1.74 0 0 1-2 0z"/>
<path d="M45.7 236.9h.1M64.5 230.8l.4-.4v2M65.7 232.3v.1M66.3 230.8l.5-.4v2M76 224.4l.5-.3a.46 .46 0 0 1 .4 .7l-.9 1.4h1M77.6 226.1v.1M79.1 224.1h-.7v.9l.7 .1a.7 .7 0 0 1-.1 1l-.6 .1M85.9 238.2a1.47 1.47 0 0 1 2.1 .1l-.1 .1a1.56 1.56 0 0 1-2-.1zM87.1 235.6h.9M87.5 235.3v1.1l-1.6-.4M87.9 237.1h.1M136.7 233.2v-.3h.9l-.5 2.1"/>
<path d="M138.3 234.9v.1M138.6 238.7h-.8v.9l.7 .1a.72 .72 0 0 1 0 1h-.7M139.9 234.1h-.5a.53 .53 0 0 1-.4-.7 .53 .53 0 0 1 .8-.2l.1 .2a1.28 1.28 0 0 1-.7 1.6M164.1 239.3h-2.1l.5 .5"/>
<circle cx="74.9" cy="168.3" r=".69"/>
</g>
<g fill="none" stroke="#000" stroke-width=".34">
<path d="M54 186.5h3a1.16 1.16 0 0 1 1 1.1 1.62 1.62 0 0 0 1.7 .6 1.62 1.62 0 0 0 1.2-1.5l.6-.2h13.7a1.17 1.17 0 0 1 .9 1.1 1.54 1.54 0 0 0 1.6 .7 1.54 1.54 0 0 0 1.2-1.3l.5-.5h.3h2.9v.5l-3 .1a2.18 2.18 0 0 1-2.2 1.8 2.18 2.18 0 0 1-2.1-1.8h-13.9a2.18 2.18 0 0 1-2.1 1.8 2.18 2.18 0 0 1-2.2-1.8l-3.1-.1zM63.5 186.5l.3-2h9.2l.2 2M63.5 187l.3 2.9h9.1l.3-2.9M64.1 184.5a4.4 4.4 0 0 1 2-4.5 3.6 3.6 0 0 1 5.3 3.1l.1 1.4M63.5 240.7h9.7v7.8h-9.7zM63.5 243.6h-9.5v2h9.5M73.2 243.8h9.4v1.6h-9.4M124.9 244.9h5.6v3.9h-5.6zM149.8 244.9h5.6v3.9h-5.6z"/>
<circle cx="67.8" cy="244.6" r="3.7"/>
</g>
<text font-size="5.6" x="17.3" y="16.4">TEMT1000, TEMT1020, TEMT1030, TEMT1040</text>
<text font-size="4.9" x="17.3" y="24">Vishay Semiconductors</text>
<text font-size="4.2" x="73.1" y="23.1">Silicon NPN Phototransistor, RoHS Compliant</text>
<g font-size="3.5">
<text x="17.3" y="37.3">PACKAGE DIMENSIONS in millimeters: TEMT1020</text>
<text x="17.3" y="162.2">PACKAGE DIMENSIONS in millimeters: TEMT1030</text>
</g>
<g font-size="2.8">
<text x="17.3" y="264.9">www.vishay.com</text>
<text x="17.3" y="268.1">480</text>
<text x="64.9" y="264.9">For technical questions, contact: detectortechsupport@vishay.com</text>
<text x="162.1" y="264.9">Document Number: 81554</text>
<text x="170.3" y="268.1">Rev. 1.6, 09-Sep-08</text>
</g>
<text font-size="2.1" x="172.1" y="249.5">16756</text>
<text font-size="1.9" x="48.3" y="155">16105</text>
</svg>
